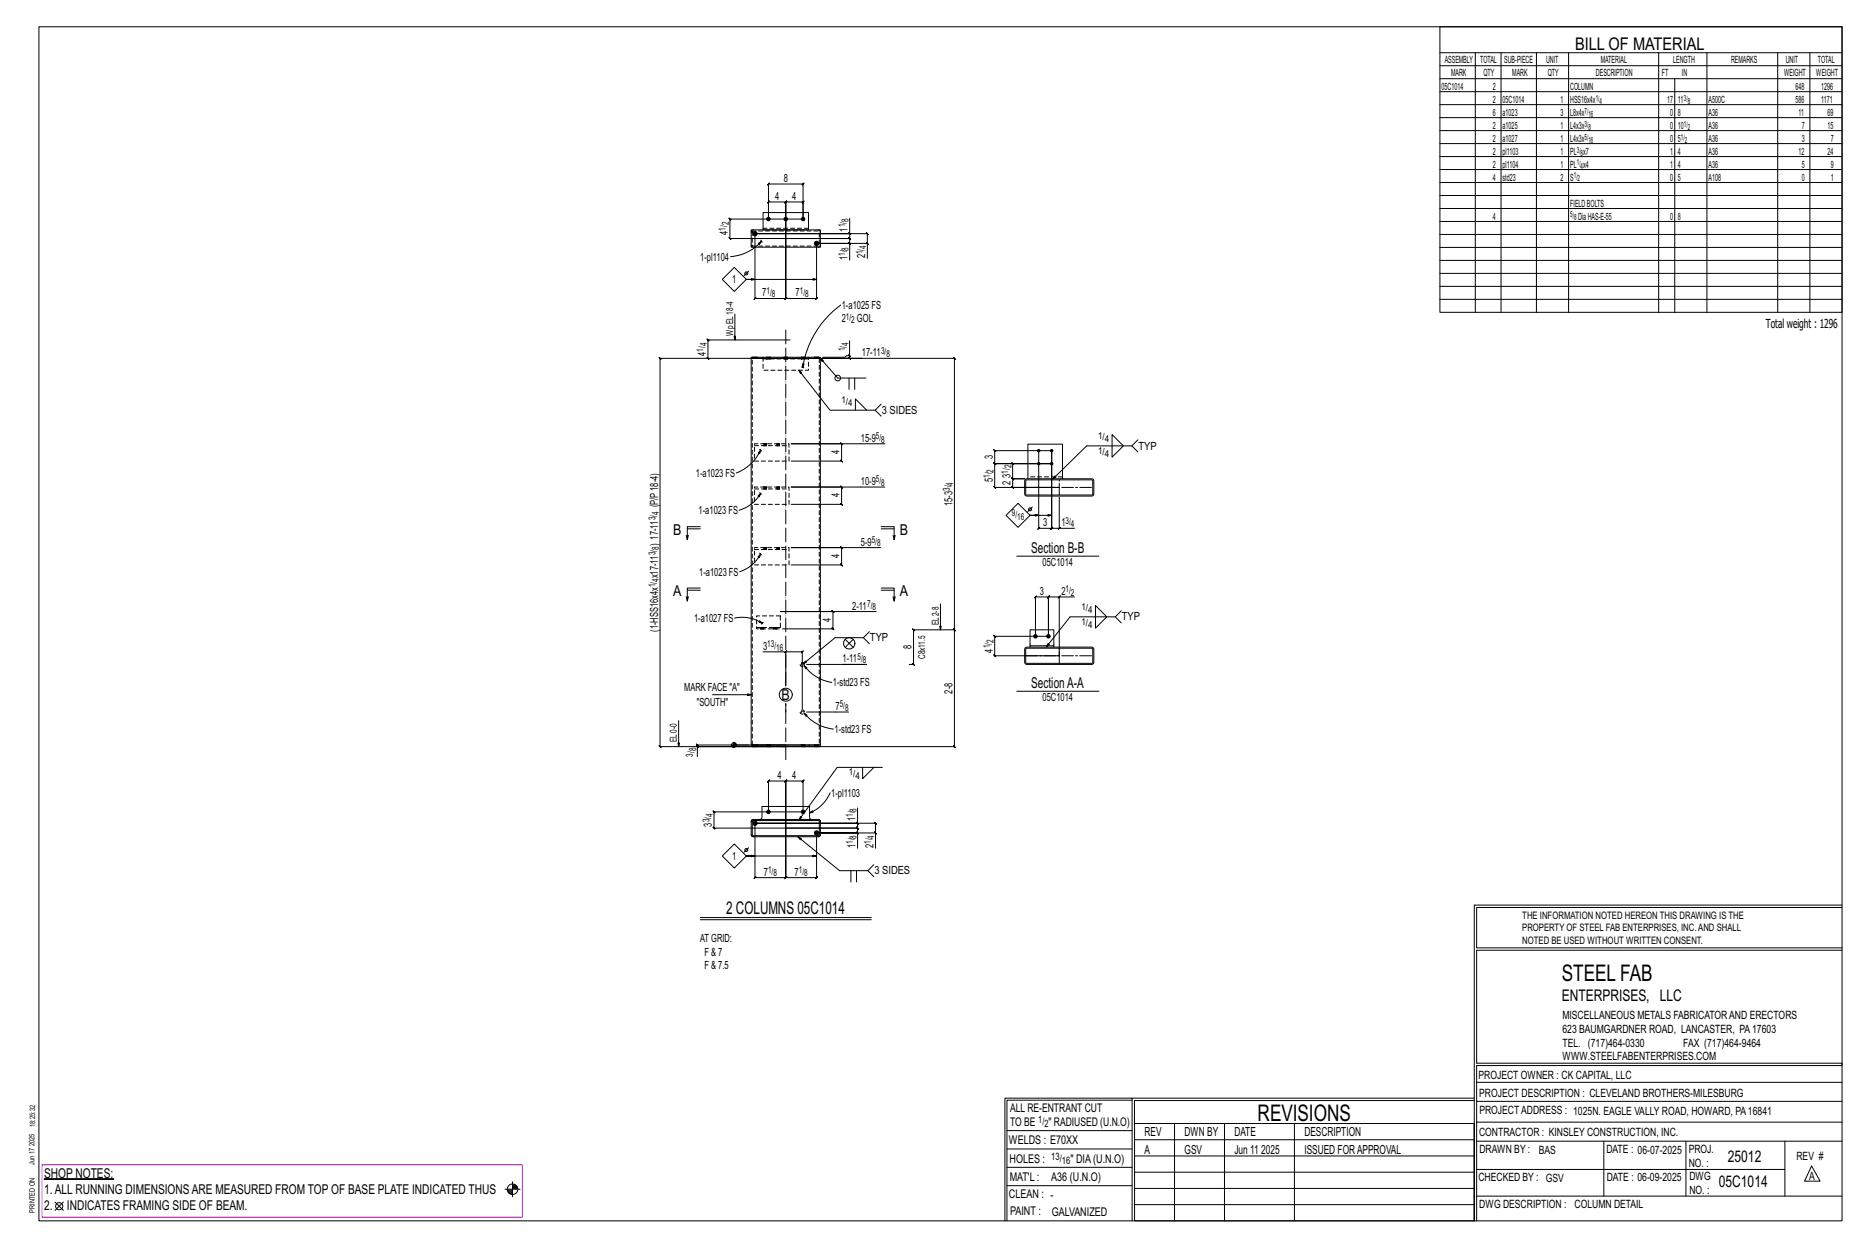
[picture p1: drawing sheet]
<svg xmlns="http://www.w3.org/2000/svg" width="914mm" height="610mm" viewBox="0 0 914 610" stroke-linecap="round" stroke-linejoin="round" font-family="sans-serif">
<g fill="#000" stroke="#000" stroke-width=".49">
<path d="M22 577h34z"/>
<circle cx="370" cy="114" r="1.1"/>
<circle cx="376" cy="107" r=".9"/>
<circle cx="385" cy="107" r=".9"/>
<circle cx="393" cy="107" r=".9"/>
<circle cx="400" cy="119" r="1.1"/>
<circle cx="508" cy="227" r=".6"/>
<circle cx="508" cy="220" r=".6"/>
<circle cx="515" cy="220" r=".6"/>
<circle cx="515" cy="227" r=".6"/>
<circle cx="507" cy="311" r=".9"/>
<circle cx="513" cy="311" r=".9"/>
<circle cx="376" cy="397" r=".9"/>
<circle cx="393" cy="397" r=".9"/>
<circle cx="370" cy="403" r="1.1"/>
<circle cx="400" cy="408" r="1.1"/>
</g>
<g fill="none" stroke="#000" stroke-width=".49">
<path d="M19 13h883v584h-883zM705 13h197v140h-197zM705 26h197M705 32h197M705 39h197M722 26v127M735 26v127M752 26v127M768 26v127M812 26v127M820 39v114M836 26v127"/>
<path d="M870 26v127M886 26v127M705 45h197M705 51h197M705 58h197M705 64h197M705 70h197M705 77h197M705 83h197M705 89h197M705 96h197M368 112h34v9h-34z"/>
<path d="M370 114v32l-1 1 1-1h15l-1 1 1-1v-29v29l-1 1 1-1h15l-1 1 1-1v-27M371 119l2-1-1 2zM372 118h1M373 118a22 22 0 0 1-15 8M373 118v1M374 104h22v8h-22zM385 117h31l-1-1 1 1v2M393 107v-8l1-1-1 1h-8v-1l-1 1h1v18v-18v-1l-1 1h1h-9l1-1-1 1v8v-17v1l1-1h-1h17v1l1-1h-1v17h-36l1 1-1-1v10v-1l1 1h-1h28M415 119l1 1zM415 114l1 1zM416 107v7h-46h55h-1l1 1v-1v5M416 114v3l-1-1 1 1h-31"/>
<path d="M424 119l1 1zM705 102h197M705 108h197M705 115h197M354 137l5-6 6 6-6 6zM366 133l-2 2M370 137h-5h35M425 126v-7h-25h16v8M705 121h197M705 127h197M705 134h197M360 154v12"/>
<path d="M412 149a47 47 0 0 0-19 31M705 140h197M705 146h197M346 175l1 1zM368 175h34v189h-34M369 175h.1M369 175h98l1 1-1-1v133M371 175h.1M375 175h.1M375 176h.1M377 175h.1M377 176h.1"/>
<path d="M384 175h.1M384 176h.1M385 175h-62l1 1-1-1v190l1 1-1-1h62h-44v5M386 175h.1M386 176h.1M387 166h-40h-1l1 1v-1v9M392 175h.1M392 176h.1M392 179l1 1M393 178h1l-1 2zM393 180h.1M394 175h.1"/>
<path d="M394 176h.1M399 175h.1M401 175h.1M415 174l1 1zM416 167v7h-2v1h-11M416 174v1h-1l1 1v-1h-13M391 181l15 20h22l3-3M416 185v5M418 185v5M424 185h-14l-8-10 1 1-1 1v-2h-34v190h34v-1M372 220h.1M374 217h.1"/>
<path d="M374 218h.1M375 217h.1M375 218h.1M380 217h.1M380 218h.1M382 217h.1M382 218h.1M419 201v-6l5 6M428 201l3 3M433 217h-46h25h-1l1 1v-1v9l-1-1 1 1h-25M544 213l6 5-6 6zM554 218l3 3"/>
<path d="M557 215l-3 3h-22l-17 16M372 220v2h-1zM372 220a21 21 0 0 1-12 11M372 220l1 1M374 238h.1M374 239h.1M375 238h.1M375 239h.1M380 238h.1M380 239h.1M382 238h.1M382 239h.1"/>
<path d="M433 238h-46h25h-1l1 1v-1v9l-1-1 1 1h-25M502 235l33-1v1v7l-1 1h-32v-1zM502 235h33v7h-33zM503 234v-17h17v17M508 220v38v1l1-1h-1h7l-1 1 1-1v-38h-28h-1l1 1v-1v7l-1-1 1 1h28h-28l-1-1 1 1v11h-1l1 1v-1h32h-23v1l-1-1h1v-4v1l-1-1h1h6h-6v1l-1-1h1v-7l-1-1 1 1h19M515 220v38l-1 1 1-1h4M336 259h7M343 258h-7v6l1-2M372 241h.1M372 241v2h-1zM372 241a17 17 0 0 1-10 9M372 241l1 1"/>
<path d="M431 258h7v6v-2M431 259h7M492 252l6-6 6 6-6 6zM505 248l-2 2M508 252h-4h11M518 259l1-1zM519 243v15h7M336 262v2M372 271h.1M372 271v2l-1-1zM372 271a18 18 0 0 1-10 9M372 271h1"/>
<path d="M374 268h.1M374 269h.1M375 268h.1M375 269h.1M380 268h.1M380 269h.1M382 268h.1M382 269h.1M431 268h-44h25l-1-1 1 1v8h-1l1 1v-1h-25M437 262l1 2M498 272h40M336 292v2"/>
<path d="M336 289h7M343 288h-7v6l1-2M429 299h-47h26h-1l1 1v-1v9l-1-1 1 1h-25M431 288h7v6v-2M431 289h7M437 292l1 2M460 295v13M518 293l1-1zM519 292h-6h1l-1 1v-1v19M526 292h-7v29h-32l-1-1 1 1v-10v1l-1-1h1h26M536 296l6 6-6 5zM549 299l-3 3h-22l-12 14"/>
<path d="M360 302a18 18 0 0 1 13 3M372 304l1 1-1-1zM372 307h.1M372 308h.1M373 305h.1M374 319h11v17M374 305h-1M374 307h.1M374 308h.1M378 307h.1M378 308h.1M380 307h.1"/>
<path d="M380 308h.1M385 319h-1l1-1zM385 319h8h-1l1-1v1v28M414 313l2 2 2-2M414 317l2-2 2 2M423 312l3 3M426 309l-3 3h-14l-16 13M467 308l1 1zM502 317h33v1v6l-1 1h-32v-1zM502 317h33v7h-33zM504 317v-1h12v1M504 316v-8h12v8"/>
<path d="M507 311v-19l-1 1 1-1h6v1l1-1h-1v19M546 302l3 3M349 340h19M394 326l1 1h-1zM394 326a21 21 0 0 0 13 8M395 325h29h-12M445 325l3 1-1-1v-17l1 1-1-1h20l1 1-1-1v57l1 1-1-1h-84M498 338h40M332 353v12M385 344v4M394 349l1 1h-1zM394 349a21 21 0 0 0 14 8"/>
<path d="M395 348h20M341 365l1 1zM358 364h9M358 365h1M359 366h.1M359 363v3M359 364h1M359 363h1M369 364h.1M369 365h.1M369 365v-1h32v1M371 364h.1"/>
<path d="M371 365h.1M375 364h.1M375 365h.1M377 364h.1M377 365h.1M385 364h-44l1 1-1-1v1M392 364h.1M392 365h.1M394 364h.1M394 365h.1M399 364h.1M399 365h.1"/>
<path d="M401 364h.1M401 365h.1M422 375v6l6-6M432 375h-22l-19 26M376 397v-15v1l1-1h-1h9l-1 1 1-1v23v-23l-1 1 1-1h8v1l1-1h-1v15h-43h-1l1 1v-1v8h-1l1 1v-1h35M396 398l2-1zM406 388a18 18 0 0 1-10 10M420 395v8h-50h59l-1-1 1 1v5M354 419l5-6 6 6-6 6zM366 415l-2 2M368 409h.1M368 401h.1"/>
<path d="M368 401h33l1 1-1 7h-33v-1zM368 402l33-1v8h-32zM370 403v26l-1 1 1-1h15l-1 1 1-1v-24v24l-1 1 1-1h15l-1 1 1-1v-21M370 419h-5h35M372 401l1-1v-5h23v5l1 1M385 405h35h-1l1 1v-1v3M391 409l20 17h14l3-3M401 401h.1M401 409h.1M419 407l1 1zM419 402l1 1zM420 415v-7h-20h29v7"/>
<path d="M420 403v2h-1l1 1v-1h-35M428 407l1 1zM417 426v6M419 426v6M425 426l3 3M343 449h84M343 450h84M722 443v154M722 443h180M902 444h-179v20h179M902 465h-179v55h179v1h-179v76M554 538h-61v59"/>
<path d="M554 537h168M722 538h-167v13M723 539h179M723 530h179M493 553h61M555 550h167v47h-167zM555 558h167M575 550v47M599 550v47M634 550v47M723 549h179M723 558h179"/>
<path d="M785 558v27M825 558v27M874 558v27M251 578v8M251 580h1M493 571h61M493 562h61M555 573h167M555 566h167M723 572h151M887 570l4 8h-8zM27 588l4 4"/>
<path d="M31 588l-4 4M247 582h8M248 582h3M248 583h3M249 583h2M249 584h2M251 581h2M251 580h2M492 597v-60h62v60M493 580h61M555 589h167M555 581h167"/>
<path d="M723 585h179"/>
<circle cx="365" cy="134" r=".7"/>
<circle cx="410" cy="185" r="1.4"/>
<circle cx="504" cy="249" r=".7"/>
<circle cx="416" cy="315" r="2.8"/>
<circle cx="385" cy="340" r="3"/>
<circle cx="359" cy="364" r="1.2"/>
<circle cx="365" cy="416" r=".7"/>
<circle cx="29" cy="590" r="1.8"/>
<circle cx="251" cy="582" r="2.6"/>
</g>
<path d="M21 570h235v26h-235z" fill="none" stroke="#f0f" stroke-width=".5"/>
<g fill="none" stroke="#000" stroke-width=".49" stroke-dasharray="2 1.4">
<path d="M368 120l1 1M368 114h.1M368 113h33v7h-32zM369 112l-1 1v1M396 112h-22M402 114l-1-2M401 121l1-1M369 175h.1M370 175h.1M370 175h-1M371 175h.1M374 175v6h22v-6"/>
<path d="M374 176h22M375 175v1M375 175h.1M376 175l-1 1M376 175l1 1zM376 175v1M376 176h.1M377 175v1M377 175h.1M377 176h.1M377 176v-1M384 175v1"/>
<path d="M384 175h.1M385 175v1zM385 175l-1 1M385 176h-1M385 175v1M385 175h1M386 176h-1M386 176v-1M392 175v1M392 175h.1M393 175l-1 1M393 175v1z"/>
<path d="M393 175v1M393 176h.1M394 175v1M394 175h.1M394 176h.1M394 176v-1M399 175h.1M400 175h.1M400 175h-1M401 175h.1M401 175v189M369 217h17v9h-17z"/>
<path d="M369 218h17M374 217v1M374 217h.1M375 217v1zM375 217l-1 1M375 218h-1M375 217v1M375 217h.1M375 218h.1M375 218v-1M380 217v1M380 217h.1"/>
<path d="M381 217l-1 1M381 217v1zM381 217v1M381 218h.1M381 217h1M382 218h-1M382 218v-1M369 238h17v9h-17zM369 239h17M374 238v1M374 238h.1M375 238v1z"/>
<path d="M375 238l-1 1M375 239h-1M375 238v1M375 238h.1M375 239h.1M375 239v-1M380 238v1M380 238h.1M381 238l-1 1M381 238v1zM381 238v1M381 239h.1"/>
<path d="M381 238h1M382 239h-1M382 239v-1M520 233h-17M369 268h17v8h-17zM369 269h17M374 268v1M374 268h.1M375 268v1zM375 268l-1 1M375 269h-1M375 268v1"/>
<path d="M375 268h.1M375 269h.1M375 269v-1M380 268v1M380 268h.1M381 268l-1 1M381 268v1zM381 268v1M381 269h.1M381 268h1M382 269h-1M382 269v-1"/>
<path d="M370 301h12v7h-12zM372 307h.1M372 307v1M372 308h.1M372 308v-1M373 307v1zM373 308v-1M373 308l1-1M373 307h.1M374 308v-1M374 308h.1M378 307h1"/>
<path d="M378 307v1M379 308h-1M379 308v-1M379 307v1zM379 308l1-1M379 307h1M380 308v-1M380 308h.1M382 307h-12M368 364v-189M369 364h.1M369 364v1"/>
<path d="M369 365h.1M369 365v-1M369 364l1 1zM370 365v-1M370 364h.1M370 365l1-1M371 365v-1M371 365h.1M373 364v1M375 364h.1M375 364v1M375 365h.1"/>
<path d="M376 365v-1M376 364v1zM376 365l1-1M376 364h1M377 365v-1M377 365h.1M392 364h.1M392 364v1M392 365h.1M393 365v-1M393 364v1zM393 365l1-1"/>
<path d="M393 364h.1M394 365v-1M394 365h.1M396 365v-1M399 364h.1M399 364v1M399 365h.1M399 365v-1M399 364l1 1zM400 365v-1M400 364h.1M400 365l1-1"/>
<path d="M401 365v-1M401 365h.1M368 408v1M368 401v1M368 409h.1M368 401h.1M368 409h1M369 401h-1M401 409h.1M401 401h.1M401 409l1-1M402 402l-1-1"/>
<circle cx="393" cy="325" r=".5"/>
<circle cx="393" cy="325" r="1.1"/>
<circle cx="393" cy="348" r=".5"/>
<circle cx="393" cy="348" r="1.1"/>
</g>
<path d="M385 336v-176M385 372v-28" fill="none" stroke="#000" stroke-width=".49" stroke-dasharray="6.8 1 0 1"/>
<path d="M502 238h33M519 242v-7M502 321h33M519 325v-8" fill="none" stroke="#000" stroke-width=".49" stroke-dasharray="5.8 1 1 1"/>
<g font-size="11.2">
<text x="764" y="480">STEEL FAB</text>
<text x="616" y="548">REVISIONS</text>
</g>
<g font-size="8.6">
<text x="771" y="24">BILL OF MATERIAL</text>
<text x="355" y="447">2 COLUMNS 05C1014</text>
</g>
<g font-size="7.9">
<text x="765" y="490">ENTERPRISES, LLC</text>
<text x="846" y="569">25012</text>
<text x="841" y="581">05C1014</text>
</g>
<g font-size="7.3">
<text x="330" y="262">B</text>
<text x="440" y="262">B</text>
<text x="505" y="270">Section B-B</text>
<text x="330" y="292">A</text>
<text x="440" y="292">A</text>
<text x="505" y="336">SectionA-A</text>
<text x="383" y="342">B</text>
</g>
<g font-size="6.6">
<text x="22" y="576">SHOP NOTES:</text>
<text x="22" y="584">1.ALL RUNNING DIMENSIONSARE MEASURED FROM TOP OF BASE PLATE INDICATED THUS</text>
<text x="22" y="592">2.</text>
<text x="33" y="592">INDICATES FRAMING SIDE OF BEAM.</text>
</g>
<g font-size="6.1">
<text x="864" y="161">Total weight : 1296</text>
<text x="560" y="556">REV</text>
<text x="580" y="556">DWN BY</text>
<text x="604" y="556">DATE</text>
<text x="639" y="556">DESCRIPTION</text>
<text x="560" y="564">A</text>
<text x="580" y="564">GSV</text>
<text x="604" y="564">Jun 11</text>
<text x="617" y="564">2025</text>
<text x="639" y="564">ISSUED FORAPPROVAL</text>
</g>
<g font-size="5.9">
<text x="494" y="560">WELDS : E70XX</text>
<text x="494" y="569">HOLES :</text>
<text x="524" y="569">&quot; DIA(U.N.O)</text>
<text x="494" y="578">MAT'L :</text>
<text x="515" y="578">A36 (U.N.O)</text>
<text x="494" y="586">CLEAN : -</text>
<text x="495" y="595">PAINT :</text>
<text x="515" y="595">GALVANIZED</text>
</g>
<g font-size="5.8">
<text x="494" y="544">ALL RE-ENTRANT CUT</text>
<text x="494" y="551">TO BE</text>
<text x="513" y="551">&quot; RADIUSED (U.N.O)</text>
</g>
<g font-size="5.6">
<text x="765" y="499">MISCELLANEOUS METALS FABRICATORAND ERECTORS</text>
<text x="765" y="505">623 BAUMGARDNER ROAD, LANCASTER, PA17603</text>
<text x="765" y="512">TEL. (717)464-0330</text>
<text x="824" y="512">FAX (717)464-9464</text>
<text x="765" y="519">WWW.STEELFABENTERPRISES.COM</text>
<text x="724" y="528">PROJECT OWNER : CK CAPITAL, LLC</text>
<text x="724" y="537">PROJECT DESCRIPTION : CLEVELAND BROTHERS-MILESBURG</text>
<text x="724" y="545">PROJECTADDRESS : 1025N. EAGLE VALLY ROAD, HOWARD, PA16841</text>
<text x="724" y="556">CONTRACTOR : KINSLEY CONSTRUCTION, INC.</text>
<text x="724" y="564">DRAWN BY :</text>
<text x="753" y="564">BAS</text>
<text x="786" y="564">DATE : 06-07-2025</text>
<text x="827" y="564">PROJ.</text>
<text x="879" y="568">REV #</text>
<text x="827" y="571">NO. :</text>
<text x="724" y="578">CHECKED BY : GSV</text>
<text x="787" y="578">DATE : 06-09-2025</text>
<text x="827" y="578">DWG</text>
<text x="886" y="578">A</text>
<text x="827" y="584">NO. :</text>
<text x="724" y="591">DWG DESCRIPTION : COLUMN DETAIL</text>
</g>
<g font-size="5.5">
<text x="384" y="89">8</text>
<text x="379" y="98">4</text>
<text x="388" y="98">4</text>
<text x="415" y="113" transform="rotate(-90 415 113)">1</text>
<text x="356" y="115" transform="rotate(-90 356 115)">4</text>
<text x="343" y="127">1-pl1104</text>
<text x="415" y="127" transform="rotate(-90 415 127)">1</text>
<text x="424" y="126" transform="rotate(-90 424 126)">2</text>
<text x="358" y="138">1</text>
<text x="373" y="145">7</text>
<text x="389" y="145">7</text>
<text x="412" y="151">1-a1025 FS</text>
<text x="412" y="158">2</text>
<text x="419" y="158">GOL</text>
<text x="346" y="174" transform="rotate(-90 346 174)">4</text>
<text x="422" y="174">17-11</text>
<text x="432" y="202">3 SIDES</text>
<text x="421" y="216">15-9</text>
<text x="557" y="220">TYP</text>
<text x="411" y="222" transform="rotate(-90 411 222)">4</text>
<text x="486" y="225" transform="rotate(-90 486 225)">3</text>
<text x="341" y="233">1-a1023 FS</text>
<text x="495" y="234" transform="rotate(-90 495 234)">3</text>
<text x="421" y="237">10-9</text>
<text x="486" y="236" transform="rotate(-90 486 236)">5</text>
<text x="495" y="237" transform="rotate(-90 495 237)">2</text>
<text x="411" y="243" transform="rotate(-90 411 243)">4</text>
<text x="322" y="248" transform="rotate(-90 322 248)">(P/P18-4)</text>
<text x="342" y="252">1-a1023 FS</text>
<text x="466" y="248" transform="rotate(-90 466 248)">15-3</text>
<text x="511" y="257">3</text>
<text x="520" y="257">1</text>
<text x="322" y="267" transform="rotate(-90 322 267)">) 17-11</text>
<text x="421" y="267">5-9</text>
<text x="411" y="273" transform="rotate(-90 411 273)">4</text>
<text x="342" y="282">1-a1023 FS</text>
<text x="510" y="277">05C1014</text>
<text x="322" y="283" transform="rotate(-90 322 283)">x17-11</text>
<text x="509" y="291">3</text>
<text x="520" y="291">2</text>
<text x="417" y="298">2-11</text>
<text x="340" y="304">1-a1027 FS</text>
<text x="407" y="304" transform="rotate(-90 407 304)">4</text>
<text x="549" y="304">TYP</text>
<text x="322" y="309" transform="rotate(-90 322 309)">(1-HSS16x4x</text>
<text x="374" y="318">3</text>
<text x="426" y="314">TYP</text>
<text x="446" y="318" transform="rotate(-90 446 318)">8</text>
<text x="486" y="319" transform="rotate(-90 486 319)">4</text>
<text x="412" y="324">1-11</text>
<text x="408" y="336">1-std23 FS</text>
<text x="335" y="338">MARK FACE &quot;A&quot;</text>
<text x="466" y="339" transform="rotate(-90 466 339)">2-8</text>
<text x="341" y="345">&quot;SOUTH&quot;</text>
<text x="409" y="347">7</text>
<text x="510" y="343">05C1014</text>
<text x="409" y="359">1-std23 FS</text>
<text x="381" y="381">4</text>
<text x="388" y="381">4</text>
<text x="407" y="390">1-pl1103</text>
<text x="419" y="402" transform="rotate(-90 419 402)">1</text>
<text x="349" y="404" transform="rotate(-90 349 404)">3</text>
<text x="419" y="415" transform="rotate(-90 419 415)">1</text>
<text x="428" y="415" transform="rotate(-90 428 415)">2</text>
<text x="358" y="421">1</text>
<text x="374" y="428">7</text>
<text x="389" y="428">7</text>
<text x="428" y="428">3 SIDES</text>
<text x="343" y="461">AT GRID:</text>
<text x="345" y="468">F &amp; 7</text>
<text x="345" y="474">F &amp; 7.5</text>
</g>
<g font-size="5">
<text x="745" y="450">THE INFORMATION NOTED HEREON THIS DRAWING IS THE</text>
<text x="745" y="456">PROPERTY OF STEEL FAB ENTERPRISES, INC.AND SHALL</text>
<text x="745" y="462">NOTED BE USED WITHOUT WRITTEN CONSENT.</text>
<text x="508" y="550">1/</text>
<text x="511" y="551">2</text>
<text x="515" y="568">13/</text>
<text x="520" y="570">16</text>
</g>
<g font-size="4.9">
<text x="707" y="31">ASSEMBLY</text>
<text x="725" y="31">TOTAL</text>
<text x="736" y="31">SUB-PIECE</text>
<text x="757" y="31">UNIT</text>
<text x="784" y="31">MATERIAL</text>
<text x="819" y="31">LENGTH</text>
<text x="847" y="31">REMARKS</text>
<text x="874" y="31">UNIT</text>
<text x="890" y="31">TOTAL</text>
<text x="710" y="37">MARK</text>
<text x="726" y="37">QTY</text>
<text x="740" y="37">MARK</text>
<text x="758" y="37">QTY</text>
<text x="781" y="37">DESCRIPTION</text>
<text x="814" y="37">FT</text>
<text x="823" y="37">IN</text>
<text x="873" y="37">WEIGHT</text>
<text x="889" y="37">WEIGHT</text>
<text x="706" y="44">05C1014</text>
<text x="731" y="44">2</text>
<text x="769" y="44">COLUMN</text>
<text x="879" y="44">648</text>
<text x="891" y="44">1296</text>
<text x="731" y="50">2</text>
<text x="736" y="50">05C1014</text>
<text x="764" y="50">1</text>
<text x="769" y="50">HSS16x4x</text>
<text x="816" y="50">17</text>
<text x="821" y="50">11</text>
<text x="836" y="50">A500C</text>
<text x="879" y="50">586</text>
<text x="891" y="50">1171</text>
<text x="731" y="57">6</text>
<text x="736" y="57">a1023</text>
<text x="764" y="57">3</text>
<text x="769" y="57">L8x4x</text>
<text x="818" y="57">0</text>
<text x="821" y="57">8</text>
<text x="836" y="57">A36</text>
<text x="880" y="57">11</text>
<text x="895" y="57">69</text>
<text x="731" y="63">2</text>
<text x="736" y="63">a1025</text>
<text x="764" y="63">1</text>
<text x="769" y="63">L4x3x</text>
<text x="818" y="63">0</text>
<text x="821" y="63">10</text>
<text x="836" y="63">A36</text>
<text x="882" y="63">7</text>
<text x="895" y="63">15</text>
<text x="731" y="69">2</text>
<text x="736" y="69">a1027</text>
<text x="764" y="69">1</text>
<text x="769" y="69">L4x3x</text>
<text x="818" y="69">0</text>
<text x="821" y="69">5</text>
<text x="836" y="69">A36</text>
<text x="882" y="69">3</text>
<text x="896" y="69">7</text>
<text x="731" y="76">2</text>
<text x="736" y="76">pl1103</text>
<text x="764" y="76">1</text>
<text x="769" y="76">PL x7</text>
<text x="818" y="76">1</text>
<text x="821" y="76">4</text>
<text x="836" y="76">A36</text>
<text x="880" y="76">12</text>
<text x="895" y="76">24</text>
<text x="731" y="82">2</text>
<text x="736" y="82">pl1104</text>
<text x="764" y="82">1</text>
<text x="769" y="82">PL x4</text>
<text x="818" y="82">1</text>
<text x="821" y="82">4</text>
<text x="836" y="82">A36</text>
<text x="882" y="82">5</text>
<text x="896" y="82">9</text>
<text x="731" y="88">4</text>
<text x="736" y="88">std23</text>
<text x="764" y="88">2</text>
<text x="769" y="88">S</text>
<text x="818" y="88">0</text>
<text x="821" y="88">5</text>
<text x="836" y="88">A108</text>
<text x="882" y="88">0</text>
<text x="896" y="88">1</text>
<text x="769" y="101">FIELDBOLTS</text>
<text x="731" y="107">4</text>
<text x="772" y="107">DiaHAS-E-55</text>
<text x="818" y="107">0</text>
<text x="821" y="107">8</text>
</g>
<g font-size="4.7">
<text x="355" y="113" transform="rotate(-90 355 113)">1/</text>
<text x="357" y="110" transform="rotate(-90 357 110)">2</text>
<text x="414" y="111" transform="rotate(-90 414 111)">1/</text>
<text x="415" y="109" transform="rotate(-90 415 109)">8</text>
<text x="414" y="125" transform="rotate(-90 414 125)">1/</text>
<text x="415" y="123" transform="rotate(-90 415 123)">8</text>
<text x="422" y="124" transform="rotate(-90 422 124)">1/</text>
<text x="424" y="122" transform="rotate(-90 424 122)">4</text>
<text x="375" y="144">1/</text>
<text x="391" y="144">1/</text>
<text x="378" y="145">8</text>
<text x="394" y="145">8</text>
<text x="414" y="156">1/</text>
<text x="417" y="158">2</text>
<text x="359" y="164" transform="rotate(-90 359 164)">Wp EL18-4</text>
<text x="344" y="172" transform="rotate(-90 344 172)">1/</text>
<text x="346" y="169" transform="rotate(-90 346 169)">4</text>
<text x="414" y="172" transform="rotate(-90 414 172)">1/</text>
<text x="415" y="169" transform="rotate(-90 415 169)">4</text>
<text x="431" y="173">3/</text>
<text x="434" y="175">8</text>
<text x="412" y="197">1/</text>
<text x="415" y="199">4</text>
<text x="429" y="215">5/</text>
<text x="538" y="215">1/</text>
<text x="431" y="217">8</text>
<text x="538" y="222">1/</text>
<text x="541" y="216">4</text>
<text x="541" y="224">4</text>
<text x="485" y="234" transform="rotate(-90 485 234)">1/</text>
<text x="486" y="231" transform="rotate(-90 486 231)">2</text>
<text x="493" y="232" transform="rotate(-90 493 232)">1/</text>
<text x="495" y="229" transform="rotate(-90 495 229)">2</text>
<text x="429" y="236">5/</text>
<text x="431" y="238">8</text>
<text x="467" y="238" transform="rotate(-90 467 238)">4</text>
<text x="465" y="240" transform="rotate(-90 465 240)">3/</text>
<text x="323" y="252" transform="rotate(-90 323 252)">4</text>
<text x="321" y="255" transform="rotate(-90 321 255)">3/</text>
<text x="495" y="253">9/</text>
<text x="498" y="254">16</text>
<text x="522" y="256">3/</text>
<text x="524" y="258">4</text>
<text x="323" y="269" transform="rotate(-90 323 269)">8</text>
<text x="427" y="266">5/</text>
<text x="429" y="267">8</text>
<text x="321" y="272" transform="rotate(-90 321 272)">3/</text>
<text x="321" y="287" transform="rotate(-90 321 287)">1/</text>
<text x="323" y="285" transform="rotate(-90 323 285)">4</text>
<text x="522" y="290">1/</text>
<text x="524" y="291">2</text>
<text x="425" y="297">7/</text>
<text x="427" y="299">8</text>
<text x="529" y="298">1/</text>
<text x="533" y="300">4</text>
<text x="529" y="306">1/</text>
<text x="460" y="306" transform="rotate(-90 460 306)">EL2-8</text>
<text x="533" y="307">4</text>
<text x="376" y="317">13/</text>
<text x="485" y="317" transform="rotate(-90 485 317)">1/</text>
<text x="486" y="315" transform="rotate(-90 486 315)">2</text>
<text x="380" y="318">16</text>
<text x="420" y="323">5/</text>
<text x="453" y="322" transform="rotate(-90 453 322)">C8x11.5</text>
<text x="422" y="324">8</text>
<text x="411" y="346">5/</text>
<text x="414" y="348">8</text>
<text x="331" y="363" transform="rotate(-90 331 363)">EL0-0</text>
<text x="339" y="370" transform="rotate(-90 339 370)">3/</text>
<text x="341" y="368" transform="rotate(-90 341 368)">8</text>
<text x="415" y="379">1/</text>
<text x="419" y="381">4</text>
<text x="349" y="400" transform="rotate(-90 349 400)">4</text>
<text x="418" y="400" transform="rotate(-90 418 400)">1/</text>
<text x="419" y="397" transform="rotate(-90 419 397)">8</text>
<text x="347" y="402" transform="rotate(-90 347 402)">3/</text>
<text x="418" y="413" transform="rotate(-90 418 413)">1/</text>
<text x="419" y="410" transform="rotate(-90 419 410)">8</text>
<text x="426" y="413" transform="rotate(-90 426 413)">1/</text>
<text x="428" y="410" transform="rotate(-90 428 410)">4</text>
<text x="376" y="427">1/</text>
<text x="379" y="429">8</text>
<text x="391" y="427">1/</text>
<text x="394" y="429">8</text>
</g>
<g font-size="4.2">
<text x="781" y="49">1/</text>
<text x="783" y="51">4</text>
<text x="824" y="49">3/</text>
<text x="826" y="51">8</text>
<text x="776" y="56">7/</text>
<text x="778" y="57">16</text>
<text x="776" y="62">3/</text>
<text x="778" y="63">8</text>
<text x="824" y="62">1/</text>
<text x="826" y="63">2</text>
<text x="776" y="68">5/</text>
<text x="778" y="70">16</text>
<text x="823" y="68">1/</text>
<text x="825" y="70">2</text>
<text x="772" y="75">3/</text>
<text x="774" y="76">8</text>
<text x="772" y="81">1/</text>
<text x="774" y="82">4</text>
<text x="770" y="87">1/</text>
<text x="772" y="89">2</text>
<text x="769" y="106">5/</text>
<text x="770" y="108">8</text>
</g>
<g font-size="3.7">
<text x="17" y="551" transform="rotate(-90 17 551)">18:25:32</text>
<text x="17" y="561" transform="rotate(-90 17 561)">2025</text>
<text x="17" y="570" transform="rotate(-90 17 570)">Jun 17</text>
<text x="17" y="593" transform="rotate(-90 17 593)">PRINTED ON</text>
</g>
</svg>
